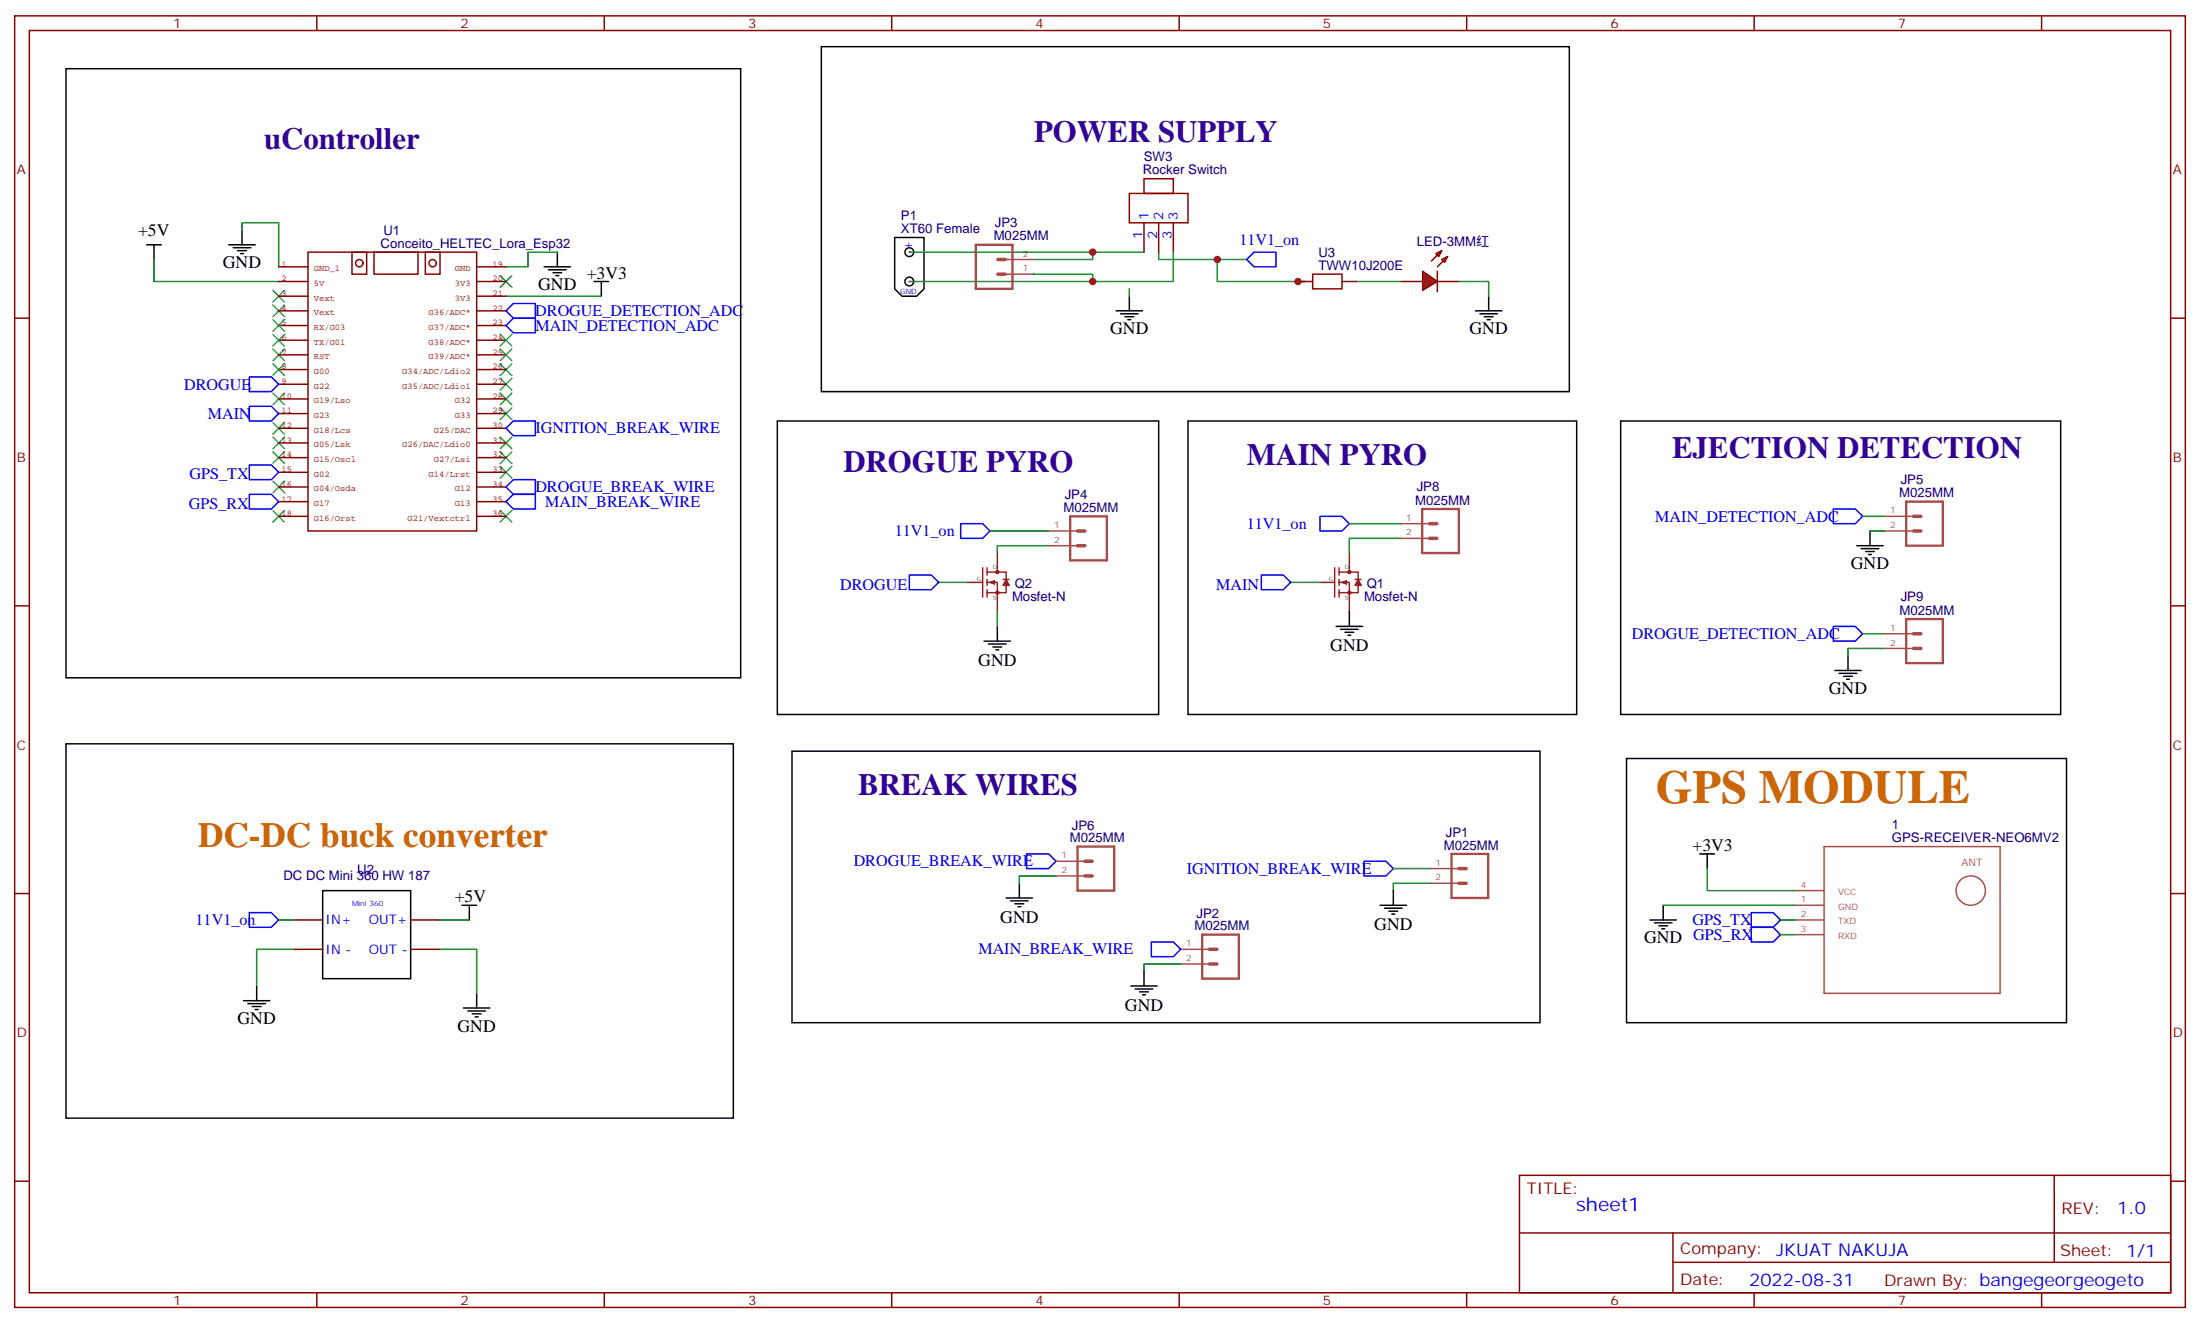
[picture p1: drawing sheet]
<svg xmlns="http://www.w3.org/2000/svg" width="529mm" height="318mm" viewBox="0 0 529 318" stroke-linecap="round" stroke-linejoin="round" font-family="sans-serif">
<g fill="none" stroke="#870000" stroke-width=".35">
<path d="M3.5 3.8h522.1v310.5h-522.1zM7.1 7.3h515v303.4h-515zM76.2 3.8v3.5M145.3 3.8v3.5M214.5 3.8v3.5M283.6 3.8v3.5M352.8 3.8v3.5M421.9 3.8v3.5M491.1 3.8v3.5M271.6 46.5h14.2v7.1h-14.2zM275.2 43h7v3.5h-7zM275.2 53.6v7"/>
<path d="M278.7 53.6v7M282.2 53.6v7M3.5 76.5h3.6M522.1 76.5h3.5M3.5 145.6h3.6M522.1 145.6h3.5M3.5 214.8h3.6M522.1 214.8h3.5M70.6 221.1h7M70.6 228.2h7M98.8 221.1h7M98.8 228.2h7"/>
<path d="M3.5 283.9h3.6M365.5 282.5h156.6v28.2h-156.6zM365.5 296.4h156.5M402.4 296.4v14.1M494.1 282.5v20.9M522.1 283.9h3.5M76.2 310.7v3.6M145.3 310.7v3.6M214.5 310.7v3.6M283.6 310.7v3.6M352.8 310.7v3.6M402.4 303.4h119.6"/>
<path d="M421.9 310.7v3.6M491.1 310.7v3.6"/>
</g>
<g fill="none" stroke="#000" stroke-width=".35">
<path d="M215.2 57.1h7v12.3l-1.7 1.8h-3.5l-1.8-1.8zM391.2 182.3h105.9v63.5h-105.9zM77.6 214.1h21.2v21.1h-21.2zM400 217.6v3.5M408.9 205.2h3.5M410.6 205.2v3.6M61.7 237v3.5M114.7 238.8v3.5M396.9 221.1h6.3M397.9 221.8h4.3M399 222.5h2.1M399.7 223.2h.7"/>
<path d="M58.6 240.5h6.3M59.6 241.2h4.3M60.7 241.9h2.1M61.4 242.6h.7M111.5 242.3h6.3M112.5 243h4.3M113.6 243.7h2.1M114.3 244.4h.7"/>
<circle cx="218.7" cy="67.7" r="1.06"/>
<circle cx="218.7" cy="60.6" r="1.06"/>
</g>
<path d="M278.7 60.6v1.8h21.2M400 217.6h31.8M410.6 208.8v5.3h21.2M70.6 228.2h-8.9v8.8M105.8 228.2h8.9v10.6M428.3 221.1h3.5M428.3 224.6h3.5" fill="none" stroke="#008700" stroke-width=".35"/>
<path d="M421.2 219.4h5.3l1.8 1.7-1.8 1.8h-5.3zM421.2 222.9h5.3l1.8 1.7-1.8 1.8h-5.3z" fill="none" stroke="#00f" stroke-width=".35"/>
<path d="M431.8 217.6h6.9M431.8 214.1h6.9M438.7 203.5h42.4v35.3h-42.4zM477.6 214.1a3.5 3.5 0 0 0-5.1-3.2 3.5 3.5 0 0 0-.7 5.9 3.5 3.5 0 0 0 5.6-1.9l.1-.7M431.8 224.6h6.9M431.8 221.1h6.9" fill="none" stroke="#a64a4a" stroke-width=".35"/>
<g fill="#870000">
<circle cx="218.7" cy="67.7" r=".18"/>
<circle cx="218.7" cy="60.6" r=".18"/>
</g>
<g fill="none" stroke="#008700" stroke-width=".35">
<path d="M58.2 55.3v-1.7h8.8v10.5M37 62.4v5.3h30M121.7 71.2h22.9M134.1 60.6h-7.1v3.5h-5.3M218.7 60.6h56.5M271.6 69.4v1.8M282.2 60.6v7.1h-63.5M225.8 140h7M252.2 131.2h-12.3v1.7M310.4 140h7.1M324.6 125.9h12.3M336.9 129.4h-12.3v3.5"/>
<path d="M67 221.1h3.6M105.8 221.1h7.1"/>
</g>
<path d="M299.9 62.4l1.7-1.8h5.3v3.5h-5.3zM60 97.6h5.3l1.7 1.8-1.7 1.8h-5.3zM218.7 138.2h5.3l1.8 1.8-1.8 1.7h-5.3zM231.1 125.9h5.3l1.7 1.7-1.7 1.8h-5.3zM303.4 138.2h5.3l1.7 1.8-1.7 1.7h-5.3zM317.5 124.1h5.3l1.8 1.8-1.8 1.7h-5.3zM441 122.3h5.3l1.7 1.8-1.7 1.8h-5.3zM441 150.6h5.3l1.7 1.7-1.7 1.8h-5.3zM60 219.4h5.3l1.7 1.7-1.7 1.8h-5.3z" fill="none" stroke="#00f" stroke-width=".35"/>
<g fill="none" stroke="#000" stroke-width=".35">
<path d="M15.9 16.5h162.3v146.4h-162.3zM197.6 11.2h179.9v82.9h-179.9zM35.3 58.8h3.5M37 58.8v3.6M55 58.8h6.4M56.1 59.5h4.2M58.2 55.3v3.5M57.1 60.3h2.2M57.9 61h.7M130.9 64.1h6.3M131.9 64.8h4.3M133 65.5h2.1"/>
<path d="M133.7 66.3h.7M134.1 60.6v3.5M142.9 67.7h3.5M144.6 67.7v3.5M268.5 74.7h6.3M269.5 75.4h4.3M270.6 76.1h2.1M271.3 76.8h.7M271.6 71.2v3.5M187 101.2h91.7v70.5h-91.7zM285.8 101.2h93.4v70.5h-93.4zM236.7 154.1h6.4"/>
<path d="M237.8 154.8h4.2M238.8 155.5h2.1M239.5 156.2h.7M239.9 150.6v3.5M321.4 150.6h6.3M322.4 151.3h4.3M323.5 152h2.1M324.2 152.7h.7M324.6 147v3.6M15.9 178.8h160.5v89.9h-160.5zM111.1 217.6h3.6M112.9 217.6v3.5"/>
</g>
<g fill="none" stroke="#8c2424" stroke-width=".35">
<path d="M232.8 140h3.6M236.4 136.5v7M237.4 140h2.5v7M237.4 137.5h4.6v5h-4.6M237.4 136.5v1.7M237.4 139.3v1.4M239.2 139.6l-1.1 .4 1.1 .3M239.2 139.6v.7M239.2 139.6l-.7 .4 .7 .3M239.2 139.6l-.4 .4M239.9 132.9v4.6M241.3 139.3h1.4"/>
<path d="M242 139.3l.7 1.4h-1.4zM242 140l-.3 .7M242 140l.4 .7M242 140l-.3 .3M242 140l.4 .3M317.5 140h3.5M321 136.5v7M322.1 137.5h4.6v5h-4.6M322.1 140h2.5v7M322.1 136.5v1.7M322.1 139.3v1.4M323.8 139.6l-1 .4 1 .3"/>
<path d="M323.8 139.6v.7M323.8 139.6l-.7 .4 .7 .3M323.8 139.6l-.3 .4M324.6 132.9v4.6M326 139.3h1.4M326.7 139.3l.7 1.4h-1.4zM326.7 140l-.4 .7M326.7 140l.3 .7M326.7 140l-.4 .3M326.7 140l.3 .3M237.4 141.7v1.8M322.1 141.7v1.8"/>
<circle cx="239.9" cy="137.5" r=".35"/>
<circle cx="324.6" cy="137.5" r=".35"/>
<circle cx="239.9" cy="142.5" r=".35"/>
<circle cx="324.6" cy="142.5" r=".35"/>
</g>
<g fill="none" stroke="#3c3" stroke-width=".35">
<path d="M65.6 69.8l2.8 2.8M65.6 73.3l2.8 2.8M68.4 69.8l-2.8 2.8M68.4 73.3l-2.8 2.8M120.3 66.3l2.8 2.8M123.1 66.3l-2.8 2.8M65.6 83.9l2.8 2.8M65.6 94.5l2.8 2.8M68.4 83.9l-2.8 2.8M68.4 94.5l-2.8 2.8M120.3 98l2.8 2.8M120.3 94.5l2.8 2.8"/>
<path d="M120.3 90.9l2.8 2.9M120.3 87.4l2.8 2.8M123.1 98l-2.8 2.8M123.1 94.5l-2.8 2.8M123.1 90.9l-2.8 2.9M123.1 87.4l-2.8 2.8M65.6 101.5l2.8 2.9M65.6 105.1l2.8 2.8M65.6 108.6l2.8 2.8M65.6 115.6l2.8 2.9M68.4 101.5l-2.8 2.9M68.4 105.1l-2.8 2.8"/>
<path d="M68.4 108.6l-2.8 2.8M68.4 115.6l-2.8 2.9M120.3 112.1l2.8 2.8M120.3 108.6l2.8 2.8M120.3 105.1l2.8 2.8M123.1 112.1l-2.8 2.8M123.1 108.6l-2.8 2.8M123.1 105.1l-2.8 2.8M65.6 122.7l2.8 2.8M68.4 122.7l-2.8 2.8M120.3 122.7l2.8 2.8M123.1 122.7l-2.8 2.8"/>
</g>
<g fill="none" stroke="#850000" stroke-width=".35">
<path d="M67 64.1h7.1M67 67.7h7.1M67 71.2h7.1M67 74.7h7.1M67 78.2h7.1M74.1 60.6h40.6v67h-40.6zM84.7 60.6h3.5v5.3h-3.5zM90 60.6h10.5v5.3h-10.5zM102.3 60.6h3.5v5.3h-3.5zM114.7 64.1h7M114.7 67.7h7M114.7 71.2h7"/>
<path d="M114.7 74.7h7M114.7 78.2h7M67 95.9h7.1M67 99.4h7.1M67 81.8h7.1M67 85.3h7.1M67 88.8h7.1M67 92.4h7.1M114.7 95.9h7M114.7 99.4h7M114.7 81.8h7M114.7 85.3h7"/>
<path d="M114.7 88.8h7M114.7 92.4h7M67 102.9h7.1M67 106.5h7.1M67 110h7.1M67 113.5h7.1M67 117.1h7.1M114.7 102.9h7M114.7 106.5h7M114.7 110h7M114.7 113.5h7M114.7 117.1h7"/>
<path d="M67 120.6h7.1M67 124.1h7.1M114.7 120.6h7M114.7 124.1h7"/>
<circle cx="86.4" cy="63.3" r=".88"/>
<circle cx="104.1" cy="63.3" r=".88"/>
</g>
<path d="M345.7 65.2v4.9" fill="none" stroke="#870000" stroke-width=".35"/>
<path d="M342.2 65.2l3.5 2.5-3.5 2.1z" fill="#f00" stroke="#870000" stroke-width=".35"/>
<path d="M312.2 67.7h3.5M322.8 67.7h3.5M336.9 67.7h5.3M345.4 61l1.4-.7-.7 1.4zM345.7 67.7h5.3M346.8 62.4l1.4-.7-.7 1.4zM346.8 60.3l-2.5 2.4M348.2 61.7l-2.5 2.4" fill="none" stroke="#870000" stroke-width=".35"/>
<g fill="none" stroke="#000" stroke-width=".35">
<path d="M354.9 74.7h6.3M356 75.4h4.2M357 76.1h2.1M357.7 76.8h.7M358.1 71.2v3.5M389.8 101.2h105.9v70.5h-105.9zM446.6 131.2h6.4M447.7 131.9h4.2M448.7 132.6h2.1M449.4 133.3h.7M449.8 127.6v3.6M444.5 157.6v3.5"/>
<path d="M441.3 161.1h6.4M442.4 161.9h4.2M443.4 162.6h2.2M444.1 163.3h.8M190.5 180.6h179.9v65.2h-179.9zM242 215.8h6.4M243.1 216.5h4.2M244.1 217.2h2.1M244.8 217.9h.7M245.2 212.3v3.5M332 217.6h6.3M333 218.3h4.3"/>
<path d="M334.1 219h2.1M334.8 219.7h.7M335.1 214.1v3.5M272 237h6.3M273 237.7h4.3M274.1 238.4h2.1M274.8 239.1h.7M275.2 233.5v3.5"/>
</g>
<g fill="none" stroke="#008700" stroke-width=".35">
<path d="M248.7 65.9h14.1v1.8M262.8 60.6v1.8h-14.1M292.8 62.4v5.3h21.2M326.3 67.7h10.6M351 67.7h7.1v3.5M238.1 127.6h14.1M448 124.1h5.3M449.8 127.6h3.5M239.9 147v3.6M448 152.3h5.3M453.3 155.9h-8.8v1.7M254 210.5h-8.8v1.8"/>
<path d="M335.1 208.8h8.9M344 212.3h-8.9v1.8M284 231.7h-8.8v1.8"/>
</g>
<path d="M315.7 65.9h7.1v3.5h-7.1z" fill="none" stroke="#a10000" stroke-width=".35"/>
<path d="M121.7 74.7l1.8-1.7h5.3v3.5h-5.3zM121.7 78.2l1.8-1.7h5.3v3.5h-5.3zM60 90.6h5.3l1.7 1.8-1.7 1.7h-5.3zM60 118.8h5.3l1.7 1.8-1.7 1.7h-5.3zM60 111.8h5.3l1.7 1.7-1.7 1.8h-5.3zM121.7 117.1l1.8-1.8h5.3v3.5h-5.3zM121.7 102.9l1.8-1.7h5.3v3.5h-5.3zM121.7 120.6l1.8-1.8h5.3v3.5h-5.3zM246.9 205.2h5.3l1.8 1.8-1.8 1.8h-5.3zM328.1 207h5.3l1.7 1.8-1.7 1.7h-5.3zM276.9 226.4h5.3l1.8 1.8-1.8 1.7h-5.3z" fill="none" stroke="#00f" stroke-width=".35"/>
<path d="M65.6 76.8l2.8 2.9M68.4 76.8l-2.8 2.9M65.6 80.4l2.8 2.8M65.6 87.4l2.8 2.8M68.4 80.4l-2.8 2.8M68.4 87.4l-2.8 2.8M120.3 80.4l2.8 2.8M120.3 83.9l2.8 2.8M123.1 80.4l-2.8 2.8M123.1 83.9l-2.8 2.8" fill="none" stroke="#3c3" stroke-width=".35"/>
<path d="M234.7 58.8h8.8v10.6h-8.8zM257.4 124.1h8.8v10.6h-8.8zM342.1 122.3h8.8v10.6h-8.8zM458.5 120.6h8.8v10.6h-8.8zM458.5 148.8h8.8v10.6h-8.8zM259.2 203.5h8.8v10.6h-8.8zM349.1 205.2h8.9v10.6h-8.9zM289.2 224.6h8.8v10.6h-8.8z" fill="none" stroke="#a64a4a" stroke-width=".56"/>
<g fill="none" stroke="#a64a4a" stroke-width=".85">
<path d="M240 62.4h1.8M240 65.9h1.8M259.2 131.2h1.7M259.2 127.6h1.7M343.8 129.4h1.8M343.8 125.9h1.8M460.3 127.6h1.7M460.3 124.1h1.7M460.3 155.9h1.7M460.3 152.3h1.7M260.9 210.5h1.8M260.9 207h1.8"/>
<path d="M350.9 212.3h1.8M350.9 208.8h1.8M290.9 231.7h1.8M290.9 228.2h1.8"/>
</g>
<g fill="none" stroke="#a64a4a" stroke-width=".35">
<path d="M241.8 65.9h6.9M241.8 62.4h6.9M252.2 127.6h7M252.2 131.2h7M336.9 125.9h6.9M336.9 129.4h6.9M453.3 127.6h7M453.3 124.1h7M453.3 152.3h7M453.3 155.9h7M254 207h6.9M254 210.5h6.9"/>
<path d="M344 208.8h6.9M344 212.3h6.9M284 228.2h6.9M284 231.7h6.9"/>
</g>
<g fill="#c00">
<circle cx="292.8" cy="62.4" r=".88"/>
<circle cx="312.2" cy="67.7" r=".88"/>
<circle cx="262.8" cy="60.6" r=".88"/>
<circle cx="262.8" cy="67.7" r=".88"/>
</g>
<text font-size="11.3" fill="#c60" x="398.3" y="192.9">GPS MODULE</text>
<text font-size="8.5" fill="#c60" x="47.6" y="203.5">DC-DC buck converter</text>
<g font-size="7.4" fill="#309">
<text x="63.5" y="35.9">uController</text>
<text x="248.7" y="34.1">POWER SUPPLY</text>
<text x="202.8" y="113.5">DROGUE PYRO</text>
<text x="299.9" y="111.8">MAIN PYRO</text>
<text x="402.2" y="110">EJECTION DETECTION</text>
<text x="206.4" y="191.1">BREAK WIRES</text>
</g>
<text font-size="4.6" fill="#00f" x="379.1" y="291.2">sheet1</text>
<g font-size="4.2">
<text x="33.2" y="56.7">+5V</text>
<text x="53.6" y="64.5">GND</text>
<text x="129.5" y="69.8">GND</text>
<text x="141.1" y="67">+3V3</text>
<text x="267.1" y="80.4">GND</text>
<text x="353.5" y="80.4">GND</text>
<text x="445.2" y="136.8">GND</text>
<text x="235.3" y="160.1">GND</text>
<text x="320" y="156.6">GND</text>
<text x="439.9" y="166.8">GND</text>
<text x="407.1" y="204.5">+3V3</text>
<text x="109.4" y="216.9">+5V</text>
<text x="240.6" y="221.8">GND</text>
<text x="330.6" y="223.6">GND</text>
<text x="395.5" y="226.8">GND GPS_RX</text>
<text x="270.6" y="243">GND</text>
<text x="57.1" y="246.2">GND</text>
<text x="110.1" y="247.9">GND</text>
</g>
<g font-size="4.2" fill="#00f">
<text x="509.3" y="291.8">1.0</text>
<text x="427.2" y="301.9">JKUAT NAKUJA</text>
<text x="420.7" y="309.1">2022-08-31</text>
</g>
<g font-size="3.9" fill="#00f">
<text x="298.1" y="58.8">11V1_on</text>
<text x="128.7" y="76">DROGUE_DETECTION_ADC</text>
<text x="128.8" y="79.5">MAIN_DETECTION_ADC</text>
<text x="44.3" y="93.7">DROGUE</text>
<text x="50" y="100.7">MAIN</text>
<text x="128.8" y="104.2">IGNITION_BREAK_WIRE</text>
<text x="45.6" y="115.2">GPS_TX</text>
<text x="128.8" y="118.3">DROGUE_BREAK_WIRE</text>
<text x="45.4" y="122.4">GPS_RX</text>
<text x="131.1" y="121.9">MAIN_BREAK_WIRE</text>
<text x="398.2" y="125.4">MAIN_DETECTION_ADC</text>
<text x="215.2" y="128.9">11V1_on</text>
<text x="299.9" y="127.1">11V1_on</text>
<text x="202.1" y="141.7">DROGUE</text>
<text x="292.5" y="141.7">MAIN</text>
<text x="392.5" y="153.6">DROGUE_DETECTION_ADC</text>
<text x="205.3" y="208.2">DROGUE_BREAK_WIRE</text>
<text x="285.5" y="210">IGNITION_BREAK_WIRE</text>
<text x="47" y="222.3">11V1_on</text>
<text x="407.1" y="222.4">GPS_TX</text>
<text x="235.3" y="229.4">MAIN_BREAK_WIRE</text>
</g>
<g font-size="3.9" fill="#800">
<text x="367.2" y="287.1">TITLE:</text>
<text x="495.9" y="291.8">REV:</text>
<text x="404.1" y="301.3">Company:</text>
<text x="495.5" y="301.9">Sheet: 1/1</text>
<text x="404.1" y="309">Date:</text>
<text x="453.2" y="309.1">Drawn By: bangegeorgeogeto</text>
</g>
<g font-size="3.2" fill="#800">
<text x="41.6" y="6.8">1</text>
<text x="110.8" y="6.8">2</text>
<text x="179.9" y="6.8">3</text>
<text x="249.1" y="6.8">4</text>
<text x="318.2" y="6.8">5</text>
<text x="387.3" y="6.8">6</text>
<text x="456.5" y="6.8">7</text>
<text x="4.1" y="41.9">A</text>
<text x="522.6" y="41.9">A</text>
<text x="4.1" y="111.1">B</text>
<text x="522.6" y="111.1">B</text>
<text x="4.1" y="180.2">C</text>
<text x="522.6" y="180.2">C</text>
<text x="4.1" y="249.3">D</text>
<text x="522.6" y="249.3">D</text>
<text x="41.6" y="313.7">1</text>
<text x="110.8" y="313.7">2</text>
<text x="179.9" y="313.7">3</text>
<text x="249.1" y="313.7">4</text>
<text x="318.2" y="313.7">5</text>
<text x="387.3" y="313.7">6</text>
<text x="456.5" y="313.7">7</text>
</g>
<g font-size="3.2" fill="#000080">
<text x="274.9" y="41.9">Rocker Switch</text>
<text x="275.1" y="38.7">SW3</text>
<text x="216.7" y="52.8">P1</text>
<text x="91.5" y="59.5">Conceito_HELTEC_Lora_Esp32</text>
<text x="92.2" y="56.4">U1</text>
<text x="216.7" y="56">XT60 Female</text>
<text x="239" y="57.8">M025MM</text>
<text x="239.3" y="54.6">JP3</text>
<text x="340.8" y="59.2">LED-3MM红</text>
<text x="317.1" y="64.8">TWW10J200E</text>
<text x="317.1" y="61.7">U3</text>
<text x="256.1" y="119.8">JP4</text>
<text x="340.8" y="118.1">JP8</text>
<text x="456.8" y="119.5">M025MM</text>
<text x="457.2" y="116.3">JP5</text>
<text x="255.8" y="123">M025MM</text>
<text x="340.4" y="121.3">M025MM</text>
<text x="244.1" y="141.3">Q2</text>
<text x="328.7" y="141.3">Q1</text>
<text x="243.4" y="144.4">Mosfet-N</text>
<text x="328.1" y="144.4">Mosfet-N</text>
<text x="456.9" y="147.7">M025MM</text>
<text x="457.2" y="144.5">JP9</text>
<text x="257.3" y="202.4">M025MM</text>
<text x="257.8" y="199.5">JP6</text>
<text x="347.7" y="201.2">JP1</text>
<text x="455.1" y="202.4">GPS-RECEIVER-NEO6MV2</text>
<text x="455.1" y="199.3">1</text>
<text x="347.3" y="204.2">M025MM</text>
<text x="68.2" y="211.6">DC DC Mini 360 HW 187</text>
<text x="85.9" y="210">U2</text>
<text x="287.8" y="220.6">JP2</text>
<text x="287.3" y="223.6">M025MM</text>
</g>
<g font-size="3.2" fill="#00f">
<text x="276.2" y="52.8" transform="rotate(-90 276.2 52.8)">1</text>
<text x="279.8" y="52.8" transform="rotate(-90 279.8 52.8)">2</text>
<text x="283.3" y="52.8" transform="rotate(-90 283.3 52.8)">3</text>
<text x="217.3" y="59.8">+</text>
<text x="274.8" y="57.3" transform="rotate(-90 274.8 57.3)">1</text>
<text x="278.3" y="57.3" transform="rotate(-90 278.3 57.3)">2</text>
<text x="281.9" y="57.3" transform="rotate(-90 281.9 57.3)">3</text>
<text x="78.3" y="222.2">IN+</text>
<text x="88.7" y="222.2">OUT+</text>
<text x="78.3" y="229.2">IN -</text>
<text x="88.7" y="229.2">OUT -</text>
</g>
<text font-size="2.5" fill="#a54b4b" x="471.8" y="208.2">ANT</text>
<g font-size="2.1" fill="#840000">
<text x="67.7" y="64.1">1</text>
<text x="75.5" y="65.2">GND_1</text>
<text x="109.4" y="65.2">GND</text>
<text x="118.5" y="64.1">19</text>
<text x="67.7" y="67.6">2</text>
<text x="67.7" y="71.2">3</text>
<text x="75.5" y="68.7">5V</text>
<text x="109.4" y="68.7">3V3</text>
<text x="118.5" y="67.6">20</text>
<text x="118.5" y="71.2">21</text>
<text x="67.7" y="74.7">4</text>
<text x="75.5" y="72.2">Vext</text>
<text x="75.5" y="75.8">Vext</text>
<text x="103.1" y="75.8">G36/ADC*</text>
<text x="109.4" y="72.2">3V3</text>
<text x="118.5" y="74.7">22</text>
<text x="67.7" y="78.2">5</text>
<text x="67.7" y="81.7">6</text>
<text x="75.5" y="79.3">RX/G03</text>
<text x="75.5" y="82.8">TX/G01</text>
<text x="103.1" y="79.3">G37/ADC*</text>
<text x="103.1" y="82.8">G38/ADC*</text>
<text x="118.5" y="78.2">23</text>
<text x="118.5" y="81.7">24</text>
<text x="67.7" y="85.3">7</text>
<text x="67.7" y="88.8">8</text>
<text x="75.5" y="86.4">RST</text>
<text x="75.5" y="89.9">G00</text>
<text x="96.7" y="89.9">G34/ADC/Ldio2</text>
<text x="103.1" y="86.4">G39/ADC*</text>
<text x="118.5" y="85.3">25</text>
<text x="118.5" y="88.8">26</text>
<text x="67.7" y="95.8">10</text>
<text x="67.7" y="92.3">9</text>
<text x="75.5" y="93.4">G22</text>
<text x="96.7" y="93.4">G35/ADC/Ldio1</text>
<text x="118.5" y="92.3">27</text>
<text x="118.5" y="95.8">28</text>
<text x="67.7" y="99.4">11</text>
<text x="75.5" y="96.9">G19/Lso</text>
<text x="75.5" y="100.5">G23</text>
<text x="109.4" y="96.9">G32</text>
<text x="109.4" y="100.5">G33</text>
<text x="118.5" y="99.4">29</text>
<text x="67.7" y="102.9">12</text>
<text x="67.7" y="106.4">13</text>
<text x="75.5" y="104">G18/Lcs</text>
<text x="75.5" y="107.5">G05/Lsk</text>
<text x="96.7" y="107.5">G26/DAC/Ldio0</text>
<text x="104.4" y="104">G25/DAC</text>
<text x="118.5" y="102.9">30</text>
<text x="118.5" y="106.4">31</text>
<text x="67.7" y="110">14</text>
<text x="67.7" y="113.5">15</text>
<text x="75.5" y="111.1">G15/Oscl</text>
<text x="104.4" y="111.1">G27/Lsi</text>
<text x="118.5" y="110">32</text>
<text x="118.5" y="113.5">33</text>
<text x="67.7" y="117">16</text>
<text x="75.5" y="114.6">G02</text>
<text x="75.5" y="118.1">G04/Osda</text>
<text x="103.1" y="114.6">G14/Lrst</text>
<text x="109.4" y="118.1">G12</text>
<text x="118.5" y="117">34</text>
<text x="67.7" y="120.5">17</text>
<text x="67.7" y="124.1">18</text>
<text x="75.5" y="121.6">G17</text>
<text x="75.5" y="125.2">G16/Orst</text>
<text x="98" y="125.2">G21/Vextctrl</text>
<text x="109.4" y="121.6">G13</text>
<text x="118.5" y="120.5">35</text>
<text x="118.5" y="124.1">36</text>
</g>
<g font-size="2.1" fill="#a54b4b">
<text x="246" y="65.2">1</text>
<text x="246" y="61.7">2</text>
<text x="338.2" y="125.2">1</text>
<text x="454.6" y="123.4">1</text>
<text x="253.6" y="126.9">1</text>
<text x="253.6" y="130.5">2</text>
<text x="338.2" y="128.7">2</text>
<text x="454.6" y="126.9">2</text>
<text x="454.6" y="151.6">1</text>
<text x="454.6" y="155.2">2</text>
<text x="255.3" y="206.3">1</text>
<text x="255.3" y="209.8">2</text>
<text x="345.3" y="208.1">1</text>
<text x="345.3" y="211.6">2</text>
<text x="433.1" y="213.4">4</text>
<text x="442.1" y="215.1">VCC</text>
<text x="433.1" y="220.4">2</text>
<text x="433.1" y="216.9">1</text>
<text x="442.1" y="218.6">GND</text>
<text x="285.3" y="227.5">1</text>
<text x="433.1" y="224">3</text>
<text x="442.1" y="225.7">RXD</text>
<text x="442.1" y="222.2">TXD</text>
<text x="285.3" y="231">2</text>
</g>
<g font-size="1.8" fill="#00f">
<text x="216.5" y="70.6">GND</text>
<text x="84.7" y="217.7">Mini 360</text>
</g>
<g font-size="1.4" fill="#238d23">
<text x="238.8" y="136.8">D</text>
<text x="323.5" y="136.8">D</text>
<text x="234.9" y="139.6">G</text>
<text x="319.6" y="139.6">G</text>
<text x="238.8" y="144.2">S</text>
<text x="323.5" y="144.2">S</text>
</g>
</svg>
